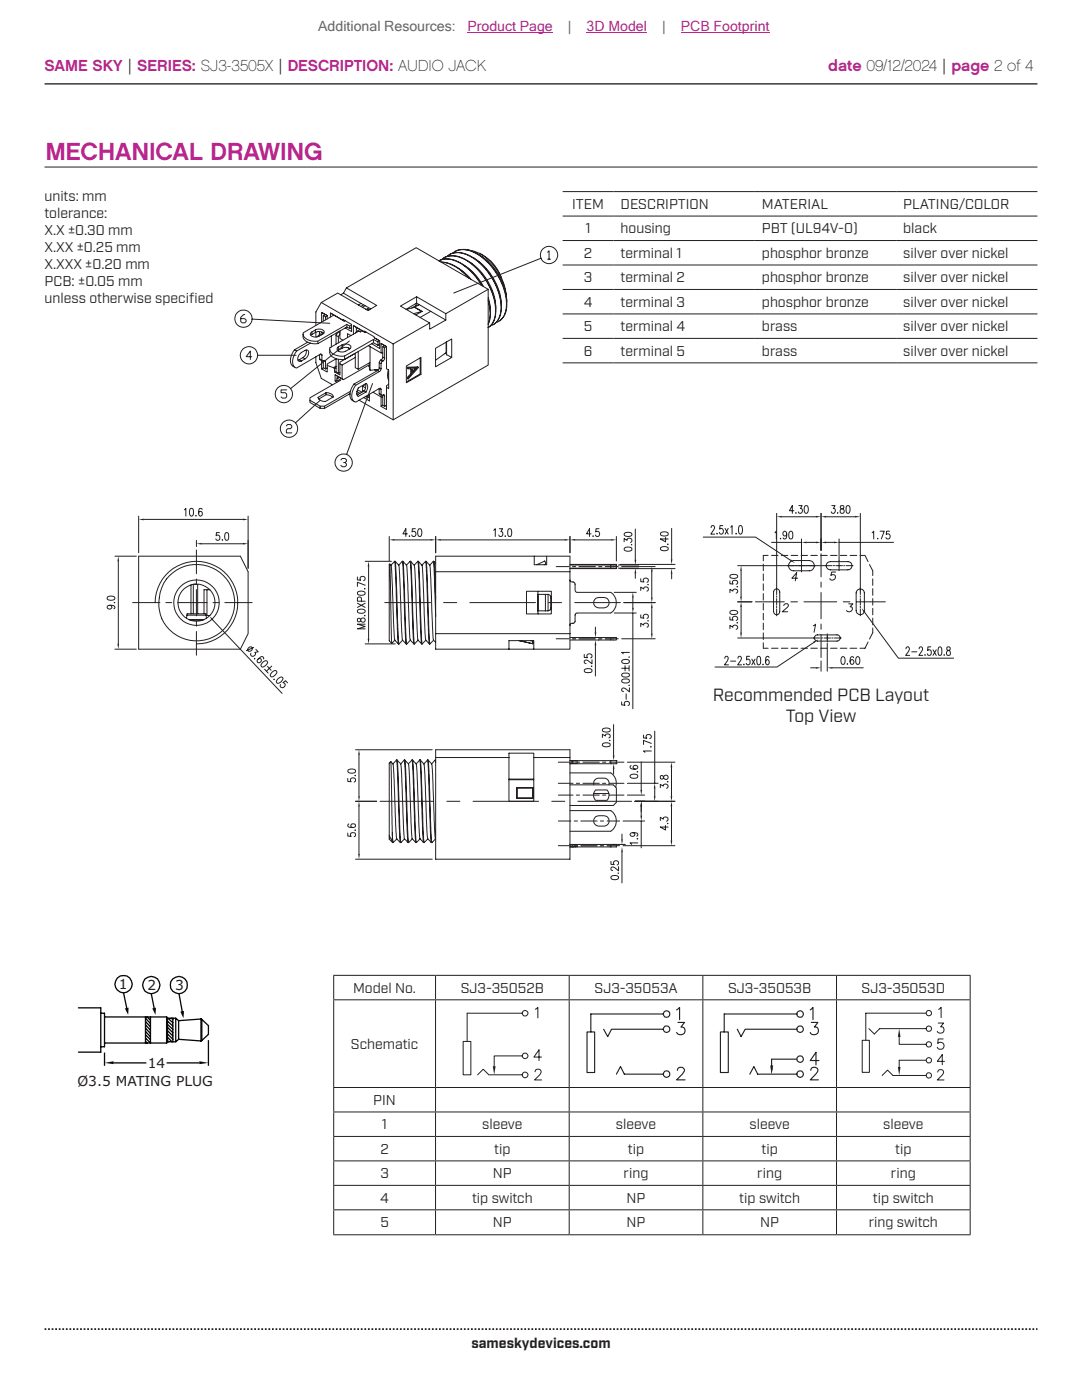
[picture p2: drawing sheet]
<svg xmlns="http://www.w3.org/2000/svg" width="216mm" height="279mm" viewBox="0 0 216 279" stroke-linecap="round" stroke-linejoin="round" font-family="sans-serif">
<path d="M8.9 16.7h198.1" fill="none" stroke="#231f20" stroke-width=".26"/>
<path d="M8.9 265.3h198.1" fill="none" stroke="#231f20" stroke-width=".35" stroke-dasharray=".4 .4 .4 .4 .4 .4" stroke-dashoffset=".7" stroke-linecap="butt"/>
<path d="M8.9 33.3h198.1M27.7 103v7.3M28.7 103.7h19.8M49.5 103v10.4M26.5 120.3h5.4M31 120.3a8.2 8.2 0 0 1 8.2-8.3 8.2 8.2 0 0 1 8.2 8.3 8.2 8.2 0 0 1-8.2 8.2M33.1 120.3h1.2M35.4 120.3h5.9M42.5 120.3h1.2M44.9 120.3h5.4" fill="none" stroke="#231f20" stroke-width=".2"/>
<g fill="#231f20">
<path d="M48.5 103.5l1 .2-1 .1z"/>
<path d="M27.7 103.7l1-.2v.3z"/>
</g>
<path d="M22.9 111h4.3M23.6 112v16.5M27.7 111h20.3M33.8 114.9a7.6 7.6 0 0 1 11.7 1 7.6 7.6 0 0 1-3.2 11.3 7.6 7.6 0 0 1-10.5-5.4 8.1 8.1 0 0 1 2-6.9zM36.8 101.7l.3-.2v1.5M38 101.5h.3a1.04 1.04 0 0 1 0 1.5h-.2a1.17 1.17 0 0 1-.1-1.5zM39 102.9h.2zM40.3 101.7v-.2h-.3a.94 .94 0 0 0 0 1.5 .47 .47 0 0 0 .4-.6 .47 .47 0 0 0-.6-.3l-.2 .4M22.9 129.6h4.3M27.7 129.6h20.3" fill="none" stroke="#231f20" stroke-width=".2"/>
<g fill="#231f20">
<path d="M23.6 111l.2 1h-.4z"/>
<path d="M23.4 128.5h.4l-.2 1.1z"/>
</g>
<path d="M21.4 119.1l.6-.1a.69 .69 0 0 1 .9 .5 1.04 1.04 0 0 1-1.5 0zM27.7 111v18.6M122.6 118.2h4.4M126.3 119.2v2.1M21.9 120.8l.2 .1a.41 .41 0 0 1 .1 .5 .41 .41 0 0 1-.6 0 .41 .41 0 0 1 0-.5l.3-.1a.75 .75 0 0 1 1 .5l-.2 .2M22.8 120.2v.1zM122.6 122.3h4.4M126.3 122.3v19.2" fill="none" stroke="#231f20" stroke-width=".2"/>
<g fill="#231f20">
<path d="M126.3 118.2l.2 1h-.4z"/>
<path d="M126.1 121.3h.4l-.2 1z"/>
</g>
<g fill="none" stroke="#231f20" stroke-width=".2">
<path d="M124 133.4h1.4M124.1 135.7l.6-.2a.66 .66 0 0 1 .9 .3v.2a.94 .94 0 0 1-1.6-.2zM124.1 134.5l.6-.2a.66 .66 0 0 1 .9 .4v.1a.94 .94 0 0 1-1.6-.1zM124.1 131.8l.6-.2a.7 .7 0 0 1 .9 .4v.1a.92 .92 0 0 1-1.6-.1zM124.7 132.8v1.1M124.9 138.5v1.1M125.5 136.8h.1zM125.5 131.1v.1zM125.5 132.8v1.1M125.6 137.3v.8l-1.1-.8-.5 .2v.3l.4 .2M125.6 130.2h-1.6l.4 .3M70.9 159.9h4.3"/>
<path d="M70.9 149.6h15.3M71.6 150.7v8.2M75.8 159.9h10.7M89.2 159.9h2.6M94.4 159.9h13.1M110.1 159.9h2.6M111.4 156.3h2.9M111.4 158.7h2.9M111.4 152.1h2.9M113.7 154.2h8.2M113.7 156.6h8.7M115 156.3h.6"/>
<path d="M115 158.7h.6M115 152.1h.6M115.2 152.4h6.7M115.2 151.8h6.7M115.3 159.9h10.7M116.3 156.3h3.3M116.3 158.7h3.3M116.3 152.1h3.3M120.2 156.3h.7M120.2 158.7h.7M120.2 152.1h.7M121.6 156.3h2.9"/>
<path d="M121.6 158.7h2.9M121.6 152.1h2.9M124 140.1v.6h.7a.46 .46 0 0 1 .1-.6 .46 .46 0 0 1 .6 0 .46 .46 0 0 1-.1 .7M111.4 168.8h2.5M111.4 163.9h2.5M113.7 161.8h8.2M113.7 165.9h8.2M113.7 160.8h8.7M114.6 168.8h.6M114.6 163.9h.6M115.2 168.5h6.7M115.2 169h6.7"/>
<path d="M115.9 168.8h3.2M115.9 163.9h3.2M119.8 168.8h.7M119.8 163.9h.7M121.1 168.8h2.5M121.1 163.9h2.5"/>
</g>
<g fill="#231f20">
<path d="M71.5 158.9h.3l-.2 1z"/>
<path d="M71.6 149.6l.2 1.1h-.3z"/>
</g>
<path d="M69.4 155.4v.6h.7a.46 .46 0 0 1 0-.7 .46 .46 0 0 1 .7 .1 .46 .46 0 0 1-.1 .7M69.5 153.7l.6-.2a.71 .71 0 0 1 .8 .3v.1a.92 .92 0 0 1-1.5-.1zM70.8 154.8h.1zM70.9 159.9h4.3M86.9 149.6v1.6M113.7 149.6v1.6M70.9 171.5h15.3M71.6 160.9v9.5" fill="none" stroke="#231f20" stroke-width=".2"/>
<g fill="#231f20">
<path d="M71.6 159.9l.2 1h-.3z"/>
<path d="M71.5 170.4h.3l-.2 1.1z"/>
</g>
<g fill="none" stroke="#231f20" stroke-width=".2">
<path d="M78 152l.3 14.2M78 152l.4 .5M78 152l-.3 .3v15.1M78.4 152.5l.8 14.9M79.1 151.7l.8 16.5M79.1 151.7l-.7 .8M79.1 151.7h.1M79.2 151.7l.2 2.4 .4 11.4 .2 2.7M79.2 151.7l.8 .8M80 152.5l.6 14.1a1.57 1.57 0 0 0 .8 1.6M80.7 151.7l.2 3.6 .3 10.4 .2 2.5M80.7 151.7l-.7 .8"/>
<path d="M80.7 151.7h.1M80.8 151.7l.7 .8 .1 .6 .6 13.5a1.6 1.6 0 0 0 .8 1.6M80.8 151.7l.7 16.5M82.2 151.7l-.7 .8M82.2 151.7l.3 3.6 .3 11.7 .2 1.2h.1M82.2 151.7h.1M82.3 151.7l.8 .8 .1 .6 .5 13.5a1.51 1.51 0 0 0 .8 1.6M82.3 151.7l.8 16.5M83.7 151.7l-.7 .8M83.8 151.7l.7 16.5M83.8 151.7h.1M83.9 151.7l.2 2.7 .3 11.3 .2 2.5"/>
<path d="M83.9 151.7l.7 .8M84.6 152.5l.2 2.2 .4 11.9 .1 .8 .8 .8M85.3 151.7l.2 1.6 .4 12.7 .2 2.2M85.3 151.7l-.7 .8M85.3 151.7h.1M85.4 151.7l.3 3.6 .3 10.4 .2 2.5M85.4 151.7l.7 .8M86.1 152.5l.8 14.9M86.8 151.7l-.7 .8M86.8 151.7l.1 .4M86.8 151.7h.1M86.9 151.2h14.7v8.7h4.9v-8.7h7.2v20.3h-26.8z"/>
<path d="M86.9 149.6h26.8M101.6 151.2v-.9h4.9v.9M101.6 155.6h4.9M101.6 155.5h4.9M103.1 157.3v2h3.2M103.1 157.3l3.3-.1v2.1h-3.3h.2M103.1 157.3h.1M103.2 157.3h3.1v2h-3.1zM106.3 157.3l.1 2M106.4 157.9h.1M106.4 158.6h.1M113.7 151.8h1.5v.6h-.4"/>
<path d="M114.1 151.8v.6h-.4M114.3 151.8v.6h-.2M114.8 151.8v.6h-.5M126.7 159.9h8M69.4 166.3v.6h.7a.46 .46 0 0 1 0-.6 .46 .46 0 0 1 .6 0 .46 .46 0 0 1 .1 .6l-.1 .1M69.6 164.4l-.2 .4a1.04 1.04 0 0 0 1.5 0 .45 .45 0 0 0-.5-.4 .45 .45 0 0 0-.3 .6l.4 .2M70.8 165.7h.1zM77.6 167.4l.7 .8M77.7 166.8l.6 1M78.3 167.8v.4M78.3 167.8v-1.6l.1 2M78.3 168.2h.1"/>
<path d="M78.4 168.2l.8-.8 .7 .8M79.9 168.2h.1M80.7 167.4l-.7 .8M81.4 168.2h.1M82.3 167.4l-.8 .8M83.8 167.4l-.7 .8M84.5 168.2h.1M85.4 167.4l-.8 .8M86.1 168.2h.1M86.9 167.4l-.7 .8M113.7 168.5h.4v.5M114.1 168.5h.2"/>
<path d="M114.8 168.5h-.5v.5M114.8 168.5h.4v.5h-1.5M114.8 168.5v.5M124.3 168.8h10.4M134 160.9v6.9"/>
</g>
<g fill="#231f20">
<path d="M134 159.9l.1 1h-.3z"/>
<path d="M133.8 167.8h.3l-.1 1z"/>
</g>
<path d="M126.7 159.9h1.9M124.3 163.9h4.3M127.9 160.9v1.9M127.9 163.9v5.3M131.8 163.8v-.7l.5 .4a.46 .46 0 0 1 .7-.4 .46 .46 0 0 1 0 .8M132.8 164.7v.9l-1-.5h1.5M133.2 164.3v.1z" fill="none" stroke="#231f20" stroke-width=".2"/>
<g fill="#231f20">
<path d="M127.9 159.9l.2 1h-.3z"/>
<path d="M127.8 162.8h.3l-.2 1.1z"/>
</g>
<path d="M125.2 158.7h3.4M126.7 159.9h1.9M127.9 152v5.7M126.2 166.2l.4 .1a.43 .43 0 0 1-.4 .6 .43 .43 0 0 1-.4-.6l.4-.1a.73 .73 0 0 1 1.1 .4l-.3 .3M127.1 167.4h.2zM127.3 168.2h-1.6l.3 .3M127.9 160.9v1.1" fill="none" stroke="#231f20" stroke-width=".2"/>
<g fill="#231f20">
<path d="M127.9 159.9l.2 1h-.3z"/>
<path d="M127.8 157.7h.3l-.2 1z"/>
</g>
<path d="M125.2 152.1h9.5M125.8 154.7l.6-.2a.74 .74 0 0 1 .9 .3v.2a.98 .98 0 0 1-1.6 0zM125.9 152.8l-.2 .3a.89 .89 0 0 0 1.6 0 .45 .45 0 0 0-.6-.4 .45 .45 0 0 0-.3 .6l.4 .2M126.7 159.9h8M127.1 154h.2zM134 153.1v5.8M118.9 163a2.23 2.23 0 0 1 2.4 .2 1.03 1.03 0 0 1 .1 1.1 1.03 1.03 0 0 1-.9 .6 1.77 1.77 0 0 1-1.8-.5 1.09 1.09 0 0 1 .2-1.4zM121.9 168.5h1.1v.5h-1.1z" fill="none" stroke="#231f20" stroke-width=".2"/>
<g fill="#231f20">
<path d="M133.8 158.9h.3l-.1 1z"/>
<path d="M134 152.1l.1 1h-.3z"/>
</g>
<path d="M125.2 156.3h6.1M126.7 159.9h4.6M130.6 145.9v10.4M130.6 157.3v1.6M131.8 157.2v-.7l.5 .4a.46 .46 0 0 1 .8-.4 .46 .46 0 0 1-.1 .8M131.8 154.8a.4 .4 0 0 0 0 .5 .4 .4 0 0 0 .3 .2l.2-.1a.62 .62 0 0 1 .2-.6 .62 .62 0 0 1 .7 0 .48 .48 0 0 1-.3 .8 .48 .48 0 0 1-.6-.6l-.2-.2zM133.2 156v.1z" fill="none" stroke="#231f20" stroke-width=".2"/>
<g fill="#231f20">
<path d="M130.5 158.9h.3l-.2 1z"/>
<path d="M130.6 156.3l.2 1h-.3z"/>
</g>
<g fill="none" stroke="#231f20" stroke-width=".2">
<path d="M77.7 107.1v4.9M78.7 107.7h7.2M86.9 107.1v3.2M111 113.1h2.6M113.7 112.6h8.7M113.7 113.5h8.7M113.7 113.4h8.7M113.7 112.8h8.7M114.2 113.1h.7M115.2 118.2h6.7M115.5 113.1h3.3M119.5 113.1h.6"/>
<path d="M120.8 113.1h2.6M76.8 120.3h9.1M88.5 120.3h2.6M93.7 120.3h13.2M109.5 120.3h2.6M111 127.5h2.6M113.7 127.7h8.7M113.7 127.2h8.7M114.2 127.5h.7M114.7 120.3h9.1M115.2 122.3h6.7M115.5 127.5h3.3"/>
<path d="M119.5 127.5h.6M120.8 127.5h2.6M118.5 158.4h3M118.5 156.6a1.02 1.02 0 0 1 1-1.3h1a1.02 1.02 0 0 1 1 1.3M118.8 157.7h2.3a1.54 1.54 0 0 1 0 2h-2.3a1.54 1.54 0 0 1 0-2zM121.9 151.8h1.1v.6h-1.1zM122.4 156.6l.6 .7v2.8l-.6 .7M128.4 146.7v.6h.7a.47 .47 0 0 1 0-.6 .47 .47 0 0 1 .6 0 .47 .47 0 0 1 .1 .6l-.1 .1M129.9 149v.1zM130 149.9h-1.6l.3 .3M130 148.4l-1.6-.6v.8"/>
</g>
<g fill="#231f20">
<path d="M77.7 107.7l1-.1v.3z"/>
<path d="M85.9 107.6l1 .1-1 .2z"/>
</g>
<path d="M39.2 107.8v1.3M39.2 109.8v4.7M39.2 115.6v1M39.2 117.7v5.2M40.2 108.5h8.3M49.5 107.8v5.6M81.3 106.5h-.9l.6-1v1.6M81.7 106.9v.2zM82.9 105.5h-.6l-.1 .7a.48 .48 0 0 1 .7 0 .48 .48 0 0 1 0 .7 .48 .48 0 0 1-.7 0v-.1M83.5 105.6l.3-.1a1.04 1.04 0 0 1 0 1.6h-.1a1.11 1.11 0 0 1-.2-1.5zM39.2 123.9v1.1M39.2 126v4.8" fill="none" stroke="#231f20" stroke-width=".2"/>
<g fill="#231f20">
<path d="M39.2 108.5l1-.2v.4z"/>
<path d="M48.5 108.3l1 .2-1 .2z"/>
</g>
<path d="M43.8 106.3h-.6l-.1 .6a.47 .47 0 0 1 .7 .1 .47 .47 0 0 1 0 .6 .47 .47 0 0 1-.7 .1v-.2M44.3 107.7h.1zM45 106.4l.3-.1a1.04 1.04 0 0 1 0 1.5h-.1a1.17 1.17 0 0 1-.2-1.4zM48 111l1.5 3.1M72.9 112h5.2M73.5 113.1v14.4M86.9 111v3.1M106.6 111v1.7M109.1 111v1.7M113.7 111v3.1M72.9 128.5h6" fill="none" stroke="#231f20" stroke-width=".2"/>
<g fill="#231f20">
<path d="M73.5 112l.2 1.1h-.3z"/>
<path d="M73.4 127.5h.3l-.2 1z"/>
</g>
<g fill="none" stroke="#231f20" stroke-width=".2">
<path d="M71.3 115.2v.5l.7 .1a.48 .48 0 0 1 0-.6 .48 .48 0 0 1 .7 0 .48 .48 0 0 1 0 .6l-.1 .1M71.4 118.2l.6-.2a.7 .7 0 0 1 .9 .4 .99 .99 0 0 1-1.6 0zM72.1 120v-.7l-.3-.2-.4 .2-.1 .7h1.6M72.8 117.4v.2zM72.9 116.8l-1.6-.6v.8M42.4 123.7l13.9 14.7M49.6 129.3l.5-.2a.49 .49 0 0 1 .1 .7 .49 .49 0 0 1-.8 0zM50.6 129.2l-1.4 .6M50.8 131.4v.1zM51.1 129.6l.4 .5-.7 .1a.46 .46 0 0 1-.2 .8 .46 .46 0 0 1-.5-.6M52.4 132.3a.68 .68 0 0 1 .9-.3 .97 .97 0 0 1-1.1 1.1l-.2-.3zM52.6 131.5v-.1a.39 .39 0 0 0-.5-.3 1 1 0 0 0-.7 1.1 .46 .46 0 0 0 .6-.1 .46 .46 0 0 0-.1-.7l-.4 .1"/>
<path d="M52.8 133.6l.7 .7M53.4 133l.7 .8M54.2 134.2a.66 .66 0 0 1 1-.2 1.01 1.01 0 0 1-1.1 1l-.2-.2zM54.2 132.9l-.9 1M54.7 135.5v.1zM55.4 135.5a.71 .71 0 0 1 1-.2l.1 .1-.3 .6a.68 .68 0 0 1-1 .2l-.1-.1zM57.4 136.3l-.4-.5-.6 .4a.47 .47 0 0 1 .5 .5 .47 .47 0 0 1-.5 .5 .47 .47 0 0 1-.5-.4l.1-.2M71.3 120.4l1.6 .8M71.4 123.5a.4 .4 0 0 0-.1 .4 .4 .4 0 0 0 .4 .2l.1-.1a.55 .55 0 0 1 .4-.6 .55 .55 0 0 1 .7 .2 .49 .49 0 0 1-.6 .6 .49 .49 0 0 1-.4-.6l-.2-.2zM71.4 121.8l.6-.2a.7 .7 0 0 1 .9 .4 .99 .99 0 0 1-1.6 0zM72.7 122.9h.2zM72.9 124.6h-1.6l1.6 .4-1.6 .5h1.6"/>
<path d="M72.9 120.4l-1.6 .8"/>
</g>
<path d="M41.8 123l.8 .6-.3 .2z" fill="#231f20"/>
<g fill="none" stroke="#231f20" stroke-width=".2">
<path d="M38.1 116.7v5.8M38.6 116.6v5.9M38.8 116.6l.6 .1v5.8M41.3 117.7h-.6v4.8M41.9 117.7h-.6v5.1h.6M49.5 114.1v12.4l-1.5 3.1M77.8 112.5l.4 15.9M78 112.8l.8 14.9M78 112.8l-.2-.3-.1 .1v15.3l.5 .5M78.7 112l.2 2.4 .6 14.1M78.7 112l-.7 .8M78.7 112h.1"/>
<path d="M78.8 112l.8 16.5M78.8 112l.8 .8M79.6 112.8l.7 14.9M80.3 112l.7 16.5M80.3 112l-.7 .8M80.3 112h.1M80.4 112l.6 14.1 .2 2.4M80.4 112l.7 .8M81.1 112.8l.8 14.9M81.8 112l.8 16.5M81.8 112l-.7 .8M81.8 112h.1"/>
<path d="M81.9 112l.8 16.5M81.9 112l.8 .8M82.7 112.8l.7 14.9M83.4 112l.1 .1 .1 1.1 .6 15.3M83.4 112l.7 16.5M83.4 112l-.7 .8M83.5 112l.7 .8M84.2 112.8l.7 14.9M84.9 112h.1l.2 1.2 .3 11.6 .3 3.7M84.9 112l.8 16.5M84.9 112l-.7 .8M85 112l.8 .8"/>
<path d="M85.8 112.8l.7 14.9M86.5 112l-.7 .8M86.5 112l.4 11M86.5 112h.1M86.6 112l.3 7.5M86.6 112l.3 .4M86.9 107.1v3.2M88 107.7h24.7M105.1 118h4.9v4.5h-4.9zM106.6 112.7h2.5M107.1 112.7l1.6-.7 .3 .5-.4 .2M107.3 118.6l.1 3.3"/>
<path d="M107.3 118.6h.1M107.4 118l-.1 .6M108.8 118.6h-1.4v3.3M109.4 118.6a.64 .64 0 0 1 .5 .6v2.1a.58 .58 0 0 1-.5 .6M109.4 118.6h-.6v3.3M109.4 118.6v3.3M109.9 119.3h.1M113.7 115.7a.61 .61 0 0 0 .8 .5l.3 .4v1.4l.4 .2M113.7 107.1v3.2M37.3 122.8v-.3h3.8v.3M37.3 122.8l-.1 .6M37.3 122.8h3.8"/>
<path d="M37.6 123.6h3.1M37.9 123.7h2.6M41.1 122.8l.1 .6M41.1 122.8h.2M78.2 128.4l.6-.6 .7 .7M79.5 128.5h.1M79.6 128.5l.7-.7 .7 .7M81 128.5h.2M81.2 128.5l.7-.7 .7 .7M82.6 128.5h.1M82.7 128.5l.7-.7 .7 .7M84.1 128.5h.1"/>
<path d="M84.9 127.8l.8 .7M85 127.8l-.7 .7M85.7 128.5h.1M86.5 127.8l.4 .4M86.5 127.8l-.7 .7M86.9 126.5h26.8M103.6 127.9l2.7 .6 .1-.6-.1 .6zM105.9 127.9h.5M107.3 121.9l.1 .6M107.4 121.9h2M110 121.7h-.2M113.7 126.5v3.1h-7.2v-1.7h-4.9v1.7"/>
<path d="M113.7 126.5v-12.4h-26.8v15.5h19.6M115.2 122.3l-.3 .1-.1 .3v1.3a.45 .45 0 0 1-.7 .4l-.3 .2-.1 .2"/>
<circle cx="39.2" cy="120.3" r="4.5"/>
<circle cx="39.2" cy="120.3" r="3.7"/>
</g>
<g fill="#231f20">
<path d="M86.9 107.7l1.1-.1v.3z"/>
<path d="M112.7 107.6l1 .1-1 .2z"/>
</g>
<path d="M86.9 111h26.8M98.5 105.8l.3-.3v1.6M99.6 105.5h.7l-.4 .6a.45 .45 0 0 1 .4 .7 .45 .45 0 0 1-.8 0M100.8 106.9v.2zM101.5 105.6l.3-.1a1.04 1.04 0 0 1 0 1.6h-.2a1.21 1.21 0 0 1-.1-1.5zM124 127.5h6.7M124.5 120.3h6.2M130.1 121.3v5.2" fill="none" stroke="#231f20" stroke-width=".2"/>
<g fill="#231f20">
<path d="M129.9 126.5h.3l-.1 1z"/>
<path d="M130.1 120.3l.1 1h-.3z"/>
</g>
<path d="M124 113.1h6.7M130.1 114.1v5.1M121.9 127.2v.5M122.4 127.2h.6v.5h-.6M124.5 120.3h6.2M127.9 125.1v-.7l.5 .4a.44 .44 0 0 1 .7-.4 .44 .44 0 0 1 0 .8M127.9 122.7v.6l.6 .1a.48 .48 0 0 1 0-.7 .48 .48 0 0 1 .7 0 .48 .48 0 0 1 0 .7h-.1M129.3 123.8v.1z" fill="none" stroke="#231f20" stroke-width=".2"/>
<g fill="#231f20">
<path d="M129.9 119.2h.3l-.1 1.1z"/>
<path d="M130.1 113.1l.1 1h-.3z"/>
</g>
<g fill="none" stroke="#231f20" stroke-width=".2">
<path d="M68.5 58.5l5.5 3.1M68.5 58.5l-.5 .3M69.1 57.5l-.6 1M83.1 59.2v1.3l2.8 1.6M87.6 52a5.3 5.3 0 0 1 5.5 1.3l2 2 1.1 1.7M87.6 52.1a4.9 4.9 0 0 1 5.2 1.1l1.6 1.5 1.7 2.3M88 52.3a7.9 7.9 0 0 1 5.7 3.3M88.1 51.9a4.2 4.2 0 0 1 5 .1 12.6 12.6 0 0 1 5.7 10.7 3.3 3.3 0 0 1-1.4 2.7M88.1 52.3a7.9 7.9 0 0 1 5.3 3.1M88.5 51.5a4.6 4.6 0 0 1 4.9 .6 12.6 12.6 0 0 1 5.5 10.5 3.4 3.4 0 0 1-1.5 2.8M89.1 51.2a4.1 4.1 0 0 1 5.1 .2 12.5 12.5 0 0 1 5.7 10.8v.3a2.91 2.91 0 0 1-2.1 2.5M89.7 50.8a5 5 0 0 1 5.4 1.1 13 13 0 0 1 4.9 9.8l-.2 1.1a3 3 0 0 1-1.4 2"/>
<path d="M89.7 50.8l-.1 .1M90.2 50.6a3.9 3.9 0 0 1 4.7-.1 12.6 12.6 0 0 1 6.1 10.9 3.7 3.7 0 0 1-1.2 2.6M90.7 50.2a3.5 3.5 0 0 1 2.4-.4 9.4 9.4 0 0 1 5.9 4.5 10 10 0 0 1 1.9 8l-.2 .6-.9 1.1M91.2 53.3l.5 .3M91.7 53.7l1.5 1.2 .8 .9M92.3 52.7l.5 .3M92.7 49.8a8.4 8.4 0 0 1 7.3 5.6M92.8 53.1l1 .7a11.3 11.3 0 0 1 2.7 3.4M93.4 52.1a11.7 11.7 0 0 1 5.6 9.4M94.5 51.4a11.9 11.9 0 0 1 5.5 9.5M95.6 50.8l.4 .3M95.7 50.5a11.5 11.5 0 0 1 4.3 4.9"/>
<path d="M96 51.2a12 12 0 0 1 5 7.8M97.4 59.4l.4 1.4v1.3M97.4 59.8a6.8 6.8 0 0 1 0 4.9M97.4 57.7v15.2l-18.9 10.9v-15.2M100 55.4l.9 2.4 .1 1.2M101 59l.1 1.2M58.8 69.8a2.63 2.63 0 0 0-.5 3.2l.6 .4M58.8 69.8l.4 .3M59.5 71.9l.2-.1 .4 .2M60.4 71.4l-.7 .4M60.4 71.4l.5 .2M60.5 66.7v.5"/>
<path d="M60.5 67.2a2.15 2.15 0 0 0 2.5 1.4h.4v-.5M60.9 71.6a1.23 1.23 0 0 0 .5-1.7l-.4-.1-.9 .5a1.32 1.32 0 0 0-.5 1.8l.5-.1M60.9 71.6l-.8 .4M61.1 69.8a1.4 1.4 0 0 1-.7 1.6M61.4 68.3l-2.6 1.5M61.8 79.9v.4l2.1 1.2M61.9 68.5l-2.7 1.6a2.63 2.63 0 0 0-.4 3.1l.4 .2 4.7-2.7M62.2 66.8l-.2 .1M62.2 66.3v.5M62.9 65.9v.4a1.49 1.49 0 0 1 1.7 .2M62.9 65.9a1.27 1.27 0 0 1 1.8 .4l-.1 .3-.9 .5a1.29 1.29 0 0 1-1.8-.4l.3-.4M62.9 66.3l-.7 .5"/>
<path d="M62.9 65.9l-.7 .4M63 66.3v1M63 71.2v1.2l1.1 3.1 2.2 1.3M63.5 79.3l1.6-.9a1.31 1.31 0 0 1 1.4 .8l-1.6 .9a1.31 1.31 0 0 1-1.4-.8zM63.6 67.1l-.4 .1M63.7 66.8l.1-.6-.1 .6-.2 .3M63.8 70.8v.8l.5 .4M63.8 66.6l.4 .2M63.8 71.6l.4 .3M63.9 70.7h.3v.2M63.9 70.7l.3 .2M64.1 60.4l3.3-1.9 6 3.5 1.8-1-6.1-3.5 13.9-8.1 14.4 8.3-8.4 4.9-5.9-3.4-3.2 1.9 5.8 3.4-7.2 4.1z"/>
<path d="M64.1 60.4l-1.1 1.9v2.7M64.2 62.4l.6 .4M64.2 72v1.6l1.1 .6v-1.3l1.4 .6M64.2 70.9l.1 1.1h.4M64.2 66.3v.5M64.5 72v1.4l.4 .2M64.5 63l.4 .2M64.5 73.4l-.3 .2M64.7 72h.2v.1M64.7 72l.2 .1M64.8 62.7l.5 .3M64.9 62.8l-.4 .2v1.1"/>
<path d="M64.9 72.1v1.5l.4-.2M65.1 78.4v.4M65.2 73.5l.1 .1M65.3 63.7v-.7l-1.1-.6v1.9M65.3 63l-.4 .2v.6M65.8 69.7a1.57 1.57 0 0 0 1.4 1.9l1.6 .1v-.6M65.9 62.5l2.8 1.6M65.9 63.3v-.8l4.3 2.2v1.5l-1.3-.7M66.1 67v2.2M66.4 79.3l-.4-.3-.9-.2-1.5 .8M66.5 62.8v.1M66.6 62.9l-6.1 3.5a1.42 1.42 0 0 0 1.3 1.6l1.6 .1 5.8-3.4 .6 .4 .4-.2"/>
<path d="M66.7 73.5v.7l1.1 .6v-2.2l.5 .3v2.7l-1.4-.8v1.2l.3 .3M66.7 73.5h.4M66.7 74.2h.4M66.9 74.8l1.6 1M67.1 71.6l-1.8 1v.3M67.1 71.6v2.6l.4 .3M67.1 73.1l-.6 .3M67.1 73.2l-.5 .2M67.1 66.9v1.8M67.1 66.5v.4M67.2 75.4v.5l.4 .1M67.2 75.9l-.3 .1"/>
<path d="M67.5 66.3l-.4 .6 .4 .3M67.5 75.1v.2M67.5 69.2l-.1 .8M67.5 69.2a.5 .5 0 0 0 0 .9M67.5 71.7v2.8l.3-.2M67.5 69.9v.2M67.5 66.2l.3 .1M67.6 75.2l-.4 .2 .8 .5-6.2 3.5v.5l2.1 1.2h.9l5.1-3M67.8 66v1.6l.6 .3M67.8 66.6l-.3 .6v1.2M68.3 68.8v.7a1.55 1.55 0 0 1 1.5 .1M68.3 68.8a1.29 1.29 0 0 1 1.7 .4 2.09 2.09 0 0 1-2.5 .9"/>
<path d="M68.3 69.5l-.8 .4M68.3 68.8l-.8 .4M68.4 63.9l.3 .2 .1-.1M69.2 65.3l.6 .3 .4-.2M69.2 64.7v.6l-5.8 3.3M69.5 69.4l.3 .2M69.6 78.7l.2 .1M69.8 65.1v.5M69.8 78.6l-5 2.9M70 67l-.7-.4v.7M70.1 65.5h.1M70.5 65l2.4 1.4"/>
<path d="M70.5 66.7v-1.7l4.2 2.2v.2l1.1 .6v1.5l-1.6-.9M70.6 76.7a2.47 2.47 0 0 0-.3 3.2l.4 .3M70.6 76.7l.4 .2M70.9 71.3l-2.6 1.6M71.1 65.3v.9M71.2 78.6l.3 .1M71.2 78.2l.6 .3M71.3 77.8l.9 .5M71.5 70.2v3.5l-.6-.3v-2.9l-3.1 1.8v.3M71.5 77.4l1.6-.9a1.29 1.29 0 0 1 0 1.7l-1.6 .9a1.24 1.24 0 0 1 0-1.7zM71.5 66.1l-.3 .1-.2 .2M71.6 79.9l6.9 3.9"/>
<path d="M71.7 66.1l.2 .1M71.9 65.8l-.7 .3M71.9 66.2l-.3-.1-5.8 3.3a1.36 1.36 0 0 0 1.4 1.5l1.6 .2 5.7-3.4 .9 .5 .4-.2-1.1-.6M72 60.6l-.5 .3M72.3 66l-.4 .2M72.6 60.8l-.6 .3M72.6 66.2l.3 .2 .2-.1M72.8 61l-.5 .3M72.9 77.4l-.6-.3v.9l.3 .1M72.9 76.6l.1 .5-.3 .9M72.9 79.1l.5 .3M73 76.7l-.7 .4"/>
<path d="M73.1 78.2l-.4-.2-1.5 .8M73.3 78.9l.1 .1M73.3 61.7l.3 .2M73.3 61.7h-.4M73.4 79v.4l.3-.2M73.4 61.6h.1M73.4 61.6l.3 .2M73.4 61.6l-.1 .1M73.5 69l2.5 1.4v-1.9l1.1 .7v4.4l.5 .2v3.8l-.5-.3v4.4l-1.1-.6v-1.9l-1.6-.9M73.6 79.3h.1M73.7 78.7h.1M73.7 72.8l-5.2 3-.2-.2"/>
<path d="M73.7 72.4l.1 1.5M73.7 73l-.1 .1 .1 .1M73.7 78.7v1.3l-1.1-.7M73.7 78.7l-.3 .3M73.8 72.4l-2.3 1.3M73.8 69.2v4.7l1.8-.2M74.5 68.4l.9 .5 .4-.2M74.5 67.7v.7l-5.7 3.3M75.4 68.2v.7M75.5 73.7l-.5 .3-.3-.2M75.6 68.8l.2 .1M75.7 77.6v.9l.4 .4"/>
<path d="M75.7 72.4l-.1 1.2-.3 .4M75.7 78.5l.3 .2M75.7 73.4l.3 .2M75.7 74.2l-.4-.2-4.7 2.7M75.7 74.2l-4.7 2.7a2.63 2.63 0 0 0-.4 3.1l.4 .3 4.9-2.8 .2 1.4 .6-.1v.1v2.2l.4-.2M75.7 77.5l.3 .2M75.9 71.9l-.2 .5 .3 .2M75.9 71.9l.4 .2M76 68.5l.6 .4v.1M76 73.6l-.3 .6M76 79.2h.4M76 70.4h.4"/>
<path d="M76.1 71.8l.3 .2M76.4 78.9v2l.3 .2M76.4 71.3l-.2 .4-.3 .2M76.4 69.2v2.1l.3 .2M76.4 72l-.3 .3-.1 1.3M76.5 78.8l.2 .2M76.6 68.9l.5 .3-.4 .2v2.1M76.7 69l-.3 .2 .3 .2M76.7 71.5l-.3 .5M77.5 73.8a3.1 3.1 0 0 0 .1 2.1M77.6 76.7l-.5 .3v.3M81.1 73l2.9-1.7v3.4l-2.9 1.7z"/>
<path d="M81.1 61.8l1.6-.5 1.5 .9M81.3 73.3l.1 .3-.1-.3 2-.1 .2 .2M81.3 75.3l.1 .1M82 73.6v1l-.7 .7 .1 .3M82 74.6l.1 .1M82.3 73.6h.8l-.8 .8zM82.8 61.3h-.1M82.9 73.6l-.6 .6M83 60.6v.4M83 61l-.8 .5M83.1 60.5l-2.1 1.2M83.5 73.4l-2.1 2.2v-.2l.7-.7v-1.1h-.7"/>
<path d="M83.5 73.3l-2.1 .1M83.5 60.9l-.5 .1M83.6 60.8l-.8 .5 1.4 .8M83.8 63.3l2.1-1.2 3.1 1.8M83.8 71.4v3.2l-2.7 1.6M83.8 74.6l.2 .1M84.2 62.1l-1.7 .5M84.2 62.1l-1.2 .7M86.9 69.5l3.2-1.8v3.6l-3.2 1.9zM88.8 70.5v.1M89 63.9l-3.3 1.8v-1.2M89 62.6v1.3"/>
<path d="M89 68.3v2.1M89.1 70.3l-2.2 1.6M89.1 68.2v2.6M89.2 70.8l.9 .5M97.4 60l.4 2.3-.1 1.6-.3 .7M99.8 64l-.8 .4M63.9 81.1v.4M64.8 81.1v.4h-.9M76.4 80.9l-.4 .2M77 81h.1M118.9 119.4a2.24 2.24 0 0 1 2.4 .3 1.03 1.03 0 0 1 .1 1.1 1.03 1.03 0 0 1-.9 .5 1.77 1.77 0 0 1-1.8-.4 1.09 1.09 0 0 1 .2-1.5zM121.9 118.2a2.48 2.48 0 0 1 0 4.1"/>
<path d="M121.9 112.6v.9M122.4 112.6h.6v.2M122.4 112.8h.6M123 112.8v.6h-.6M123 113.4l-.6 .1M127.9 117.8v-.6l.5 .3a.45 .45 0 0 1 .7-.3 .45 .45 0 0 1 0 .8M127.9 115.5v.6h.6a.46 .46 0 0 1 0-.6 .46 .46 0 0 1 .7 0 .46 .46 0 0 1-.1 .7M129.3 116.6v.1zM147.2 112.9h17.8M147.9 113.9v5.2M159.2 115.4h-1.2l1-1.1-.3 1.6M166.7 114.2h-.7l-.2 .6a.56 .56 0 0 1 .9 .2 .56 .56 0 0 1-.5 .8l-.5-.1-.1-.2"/>
<path d="M147.2 120.1h2.8M121.9 154.2a2.45 2.45 0 0 1 1 2.9M121.9 161.8a2.48 2.48 0 0 1 0 4.1"/>
</g>
<g fill="#231f20">
<path d="M147.7 119.1h.3l-.1 1z"/>
<path d="M147.9 112.9l.1 1h-.3z"/>
</g>
<path d="M145.6 118.3v-.7l.6 .4a.44 .44 0 0 1 .7-.4 .44 .44 0 0 1 0 .8M145.6 115.9v.6h.6a.48 .48 0 0 1 .5-.7 .48 .48 0 0 1 .3 .7l-.1 .1M145.7 114.8l.6-.2a.7 .7 0 0 1 .9 .5 1.04 1.04 0 0 1-1.6 0zM147.1 117l.1 .1zM163.8 102.5v7.3M164.9 103.1h5.7M171.7 102.5v15.4" fill="none" stroke="#231f20" stroke-width=".2"/>
<g fill="#231f20">
<path d="M163.8 103.1l1.1-.2v.4z"/>
<path d="M170.6 102.9l1.1 .2-1.1 .2z"/>
</g>
<path d="M155 102.5v15M156 103.1h6.8M163.8 102.5v7.3M166 100.9h.6l-.3 .6a.44 .44 0 0 1 .3 .7 .44 .44 0 0 1-.7-.1M167.1 102.4h.1zM167.7 101v.4a.62 .62 0 0 1 .6 .3 .62 .62 0 0 1 0 .7 .48 .48 0 0 1-.7-.4 .48 .48 0 0 1 .6-.5l.2-.2-.1-.3zM169 101l.3-.1a.94 .94 0 0 1-.1 1.6 1.23 1.23 0 0 1-.2-1.5z" fill="none" stroke="#231f20" stroke-width=".2"/>
<g fill="#231f20">
<path d="M162.8 102.9l1 .2-1 .2z"/>
<path d="M155 103.1l1-.2v.4z"/>
</g>
<g fill="none" stroke="#231f20" stroke-width=".2">
<path d="M152.3 110.8v1.1M152.3 112.6v1.3M152.3 114.5v1.4M152.3 116.5v1.3M152.3 118.5v1.3M158.4 101.9h-.9l.6-1v1.6M158.8 102.4h.1zM159.4 100.9h.7l-.4 .6a.45 .45 0 0 1 .4 .7 .45 .45 0 0 1-.8-.1M160.6 101l.3-.1a.92 .92 0 0 1-.1 1.6 1.13 1.13 0 0 1-.2-1.5zM163.8 110.5v4.6M163.8 116.2v1M163.8 118.2v5.3"/>
<path d="M174.1 113.9v1M174.1 115.5v1.3M174.1 117.5v1.3M174.1 119.5v1.3M152.3 120.4v1.4M152.3 122.4v1.3M152.3 124.4v1.3M152.3 126.3v1.3M152.3 128.3v1.1M161.8 133.3h1M163.8 124.5v1.1M163.8 126.6v4.6"/>
<path d="M163.8 131.9v2.1M165.1 128.4v5.6M166.1 133.3h6.2M169.3 120.5h.9l-.6 .6a.5 .5 0 0 1 .5 .6 .5 .5 0 0 1-.6 .4l-.4-.1-.2-.2M174.1 121.4v1.3M174.1 123.4v1.3M174.1 125.3v1"/>
</g>
<g fill="#231f20">
<path d="M162.8 133.1l1 .2-1 .2z"/>
<path d="M165.1 133.3l1-.2v.4z"/>
</g>
<g fill="none" stroke="#231f20" stroke-width=".2">
<path d="M171.7 117.5a.85 .85 0 0 0-.9 .8v3.5a.85 .85 0 0 0 .9 .9M171.7 117.5a.79 .79 0 0 1 .8 .8v3.5a.79 .79 0 0 1-.8 .9M171.7 117.5h.1M147.2 120.1h2.8M147.2 127.3h15.3M147.9 121.1v5.2M150.7 120.1h5.8M152.3 129.4h1M153.9 129.4h1.4M155.9 129.4h1.3M157.8 120.1h1.3M157.9 129.4h1.3"/>
<path d="M159.8 129.4h1.3M160.4 120.1h6.6M161.8 129.4h1.3M162.5 127.3a.64 .64 0 0 0 .6 .6h3.9a.64 .64 0 0 0 .6-.6M162.5 127.3a.64 .64 0 0 1 .6-.6h3.9a.64 .64 0 0 1 .6 .6M162.5 127.3h.1M163.7 129.4h1.4M165.7 129.4h1.3M167.6 127.3h.1M167.7 129.4h1.3M168 131.1l.2-.1a.94 .94 0 0 1 .1 1.6h-.1a1.08 1.08 0 0 1-.2-1.5zM168.3 120.1h1.3"/>
<path d="M169.1 132.4v.2zM169.6 129.4h1.4M170.3 131.3l-.2-.3a.92 .92 0 0 0-.1 1.6 .45 .45 0 0 0 .4-.5 .45 .45 0 0 0-.6-.4l-.2 .4M170.9 120.1h5.8M170.9 131.1l.2-.1a.94 .94 0 0 1 .1 1.6h-.1a1.08 1.08 0 0 1-.2-1.5zM171.7 122.6v.1M173.2 128.1l-.6 1.3h-1M174.1 126.3l-.6 1.2"/>
</g>
<g fill="#231f20">
<path d="M147.9 120.1l.1 1h-.3z"/>
<path d="M147.7 126.3h.3l-.1 1z"/>
</g>
<g fill="none" stroke="#231f20" stroke-width=".2">
<path d="M155 117.5a.64 .64 0 0 0-.6 .7v3.9a.64 .64 0 0 0 .6 .6M155 117.5a.64 .64 0 0 1 .6 .7v3.9a.64 .64 0 0 1-.6 .6M155 117.5h.1M163.8 107.6v2.2M164.9 108.2h1.5M167.4 107.6v4.3M167.4 108.2h10.9M145.6 125.5v-.7l.6 .4a.45 .45 0 0 1 .7-.4 .45 .45 0 0 1 0 .8M145.6 123.1v.6l.7 .1a.48 .48 0 0 1 0-.7 .48 .48 0 0 1 .7 0 .48 .48 0 0 1 0 .7h-.1M145.7 122l.6-.2a.69 .69 0 0 1 .9 .5 1.04 1.04 0 0 1-1.6 0zM147.1 124.2v.2zM155 122.6v.1"/>
<path d="M156.4 120.9l.4-.4h.3l.2 .3-.1 .3-1.1 1h1.1M162.3 124.9l.4-.3-.3 1.6"/>
</g>
<g fill="#231f20">
<path d="M163.8 108.2l1.1-.1v.3z"/>
<path d="M166.4 108.1l1 .1-1 .2z"/>
</g>
<g fill="none" stroke="#231f20" stroke-width=".2">
<path d="M152.3 110.8h1M153.9 110.8h1.4M153.9 108.2h6M155.9 110.8h1.3M157.9 110.8h1.3M159.8 110.8h1.3M159.9 107.6v4.1M161 108.2h1.8M161.8 110.8h1.3M163.7 110.8h1.4M163.8 107.6v2.2M164.9 112.9a.79 .79 0 0 1 .8-.8h3.5a.79 .79 0 0 1 .8 .8"/>
<path d="M164.9 112.9a.85 .85 0 0 0 .8 .8h3.5a.85 .85 0 0 0 .8-.8M164.9 112.9h.1M165.7 110.8h1.3M167.7 110.8h1.3M169.6 110.8h1.4M170 112.9h.1M171.6 110.8h1l.6 1.3M173.5 112.7l.6 1.2M174 106.3l.3-.3v1.6M175.1 107.4v.2zM175.6 106h.8l-.5 1.6M177.5 106h-.6l-.1 .7a.46 .46 0 0 1 .7 0 .46 .46 0 0 1-.1 .7 .46 .46 0 0 1-.6-.1"/>
</g>
<g fill="#231f20">
<path d="M162.8 108.1l1 .1-1 .2z"/>
<path d="M159.9 108.2l1.1-.1v.3z"/>
</g>
<g fill="none" stroke="#231f20" stroke-width=".2">
<path d="M107.9 51.5l-17.4 7M109.3 50.3l.3-.2v1.6M109.3 51.7h.5M48.8 62.8h-.2l-.6 .5v.8l.3 .3h.5l.3-.3v-.2l-.3-.3h-.8M50.2 71.2h-1.1l.9-1.1v1.6M50.3 63.7l15.5 .8M51.4 70.9h7.7M57.2 77.8h-1.1v.6h.8l.3 .2v.6l-.3 .3h-.5l-.3-.3M63.9 79.9l-4.9 4.5M69.7 68.1l-11.7 9.5M74.3 76.5l-5.1 14.2M57.1 85l.3-.3h.5l.3 .3v.3l-.3 .3h-.5l-.3 .2v.6h1.1"/>
<path d="M68 91.8l.3-.3h.5l.3 .3v.3l-.3 .2h-.2M68.8 92.3l.3 .3v.3l-.3 .2h-.5l-.3-.2M154.6 106.3l.3-.3v1.6M155 117.3v1.4M155 118.9v.3M155 119.5v1.3M155.7 107.4v.2zM157 106.5l-.2 .4a.43 .43 0 0 1-.6-.4 .43 .43 0 0 1 .6-.4l.2 .4a.72 .72 0 0 1-.5 1.1l-.2-.3M157.1 112.9h1.4M157.3 112.9a1.04 1.04 0 0 0 1.1 1h3.1a1.02 1.02 0 0 0 1-1M157.3 112.9a1.09 1.09 0 0 1 1.1-1h3.1a1.02 1.02 0 0 1 1 1M157.3 112.9h.1"/>
<path d="M157.6 106.1l.3-.1a1.04 1.04 0 0 1 0 1.6h-.2a1.12 1.12 0 0 1-.1-1.5zM158.8 112.9h.2M159.3 112.9h1.3M159.9 111.7v.5M159.9 112.3v.1M159.9 112.6v.6M159.9 113.4v.1M159.9 113.6v.5M160.8 112.9h.3M161.4 112.9h1.3M162.5 112.9h.1M164.7 112.9h1.3"/>
<path d="M166.2 112.9h.3M166.8 112.9h1.3M167.4 111.9v.4M167.4 112.4v.1M167.4 112.6v.6M167.4 113.3v.1M167.4 113.5v.4M168.4 112.9h.2M168.9 112.9h1.3M171.7 117.3v1.4M171.7 118.9v.3M171.7 119.5v1.3"/>
<path d="M155 121v.3M155 121.5v1.4M162.3 127.3h1.3M163.9 127.3h.2M164.4 127.3h1.3M165.1 126.5v.4M165.1 127h.1M165.1 127.1v.4M165.1 127.6v.1M165.1 127.8v.3M166 127.3h.2M166.5 127.3h1.4"/>
<path d="M171.7 121v.3M171.7 121.5v1.4"/>
<circle cx="109.6" cy="50.9" r="1.73"/>
<circle cx="48.6" cy="63.6" r="1.72"/>
<circle cx="49.7" cy="70.9" r="1.73"/>
<circle cx="56.6" cy="78.6" r="1.73"/>
<circle cx="57.7" cy="85.6" r="1.73"/>
<circle cx="68.6" cy="92.3" r="1.73"/>
</g>
<path d="M171.9 121.4l.8 .7-.3 .2z" fill="#231f20"/>
<g fill="none" stroke="#231f20" stroke-width=".2">
<path d="M141.9 105.3v-.2a.39 .39 0 0 1 .6-.1 .39 .39 0 0 1 0 .5l-.7 1.1h.8M143.1 106.4v.2zM144.2 104.9h-.5l-.1 .7a.54 .54 0 0 1 .8 .4 .54 .54 0 0 1-.6 .6l-.3-.3M144.7 105.5l.6 1.1M145.3 105.5l-.6 1.1M145.8 105.2l.3-.3v1.7M146.9 106.4v.2zM147.5 105l.3-.1a1.21 1.21 0 0 1 0 1.7h-.1a1.46 1.46 0 0 1-.2-1.6zM172.5 122.2l6.8 9.2h11M180.8 129.5l.2-.4h.2l.3 .5-.8 1.2h.8M181.9 130.1h1M183.4 129.5v-.3a.38 .38 0 0 1 .6 0 .38 .38 0 0 1 0 .5l-.7 1.1h.8"/>
<path d="M184.6 130.6v.2zM185.7 129.1h-.6v.6a.52 .52 0 0 1 .7 .5 .52 .52 0 0 1-.7 .5v-.2M186.2 129.7l.6 1.1M186.8 129.7l-.6 1.1M187.3 129.2l.3-.1a1.46 1.46 0 0 1 .2 1.6l-.3 .1a1.04 1.04 0 0 1-.3-1.4zM188.4 130.6v.2zM189 129.2v.5a.61 .61 0 0 1 .6 .4 .61 .61 0 0 1-.2 .7 .53 .53 0 0 1-.6-.6 .53 .53 0 0 1 .6-.5h.1a.37 .37 0 0 0 .1-.5 .37 .37 0 0 0-.5-.1z"/>
</g>
<path d="M157.8 111.7l.8 .7-1-.5z" fill="#231f20"/>
<path d="M140.3 107.2h10.5l6.9 4.6M144.6 131.4l.2-.4h.3l.2 .3a2.05 2.05 0 0 1-.7 1.4h.8M145.8 131.9h1M147.3 131.4v-.1a.38 .38 0 0 1 .5-.3 .38 .38 0 0 1 .1 .6l-.7 1.1h.8M148.4 132.6h.1zM149.6 131h-.6v.6a.51 .51 0 0 1 .7 .5 .51 .51 0 0 1-.7 .5l-.1-.2M150 131.5l.7 1.2M150.7 131.5l-.7 1.2M151.2 131.1h.4l.2 .6a.76 .76 0 0 1-.4 1h-.1a1.42 1.42 0 0 1-.1-1.6zM152.2 132.6h.1zM153.5 131.2l-.4-.2a1.11 1.11 0 0 0 0 1.7 .57 .57 0 0 0 .4-.6 .57 .57 0 0 0-.4-.5l-.3 .3v.2" fill="none" stroke="#231f20" stroke-width=".2"/>
<path d="M162.3 128.1l.9-.5-.7 .7z" fill="#231f20"/>
<path d="M123.7 113.5h11M123.7 112.6h11M134 105.5v6.1M134 114.5v1M162.4 128.2l-7.4 4.9h-12.3" fill="none" stroke="#231f20" stroke-width=".2"/>
<g fill="#231f20">
<path d="M134 113.5l.2 1h-.4z"/>
<path d="M133.8 111.6h.4l-.2 1z"/>
</g>
<path d="M123.4 113.4h4.1M123.4 112.8h4.1M126.8 105.6v6.1M126.8 114.4v1M131.9 109.3l.5-.2a.7 .7 0 0 1 .9 .4 .98 .98 0 0 1-1.5 0zM131.9 106.3l.5-.2a.7 .7 0 0 1 .9 .5 .98 .98 0 0 1-1.5 0zM132.8 107.3v.9l-1-.6h1.5M133.2 108.6h.1z" fill="none" stroke="#231f20" stroke-width=".2"/>
<g fill="#231f20">
<path d="M126.8 113.4l.2 1h-.4z"/>
<path d="M126.6 111.7h.4l-.2 1.1z"/>
</g>
<path d="M124.5 108.1v-.6l.6 .3a.46 .46 0 0 1 .7-.4 .46 .46 0 0 1 0 .8M124.6 109.4l.6-.2a.71 .71 0 0 1 .9 .3v.2a.94 .94 0 0 1-1.6-.2zM124.6 106.4l.6-.2a.71 .71 0 0 1 .9 .4v.1a.94 .94 0 0 1-1.6-.1zM126 108.6v.2zM118.8 125.2v1M118.8 128.8v6.1M119.4 127.2h.1M119.4 127.7h.1" fill="none" stroke="#231f20" stroke-width=".2"/>
<g fill="#231f20">
<path d="M118.7 126.2h.3l-.2 1z"/>
<path d="M118.8 127.7l.2 1.1h-.3z"/>
</g>
<path d="M116.6 130.6v.6l.7 .1a.47 .47 0 0 1 0-.7 .47 .47 0 0 1 .6 0 .47 .47 0 0 1 .1 .7h-.2M116.7 133.6l.6-.2a.74 .74 0 0 1 .8 .4v.1a1.04 1.04 0 0 1-1.5 0zM118 133h.1zM118.1 131.7v.8l-.7-.6-.5-.2-.3 .2v.3l.3 .2M122.1 168.5h2.7M124.1 166.5v1M124.1 170.1v6.1" fill="none" stroke="#231f20" stroke-width=".2"/>
<g fill="#231f20">
<path d="M124 167.5h.3l-.2 1z"/>
<path d="M124.1 169l.2 1.1h-.3z"/>
</g>
<path d="M122.4 144.6v6.2M122.4 153.4v1.1M123.1 151.8h.1M123.1 152.4h.1M121.9 171.9v.6l.7 .1a.46 .46 0 0 1 0-.7 .46 .46 0 0 1 .7 .1 .46 .46 0 0 1-.2 .6M122 174.9l.6-.2a.74 .74 0 0 1 .8 .4v.1a.95 .95 0 0 1-1.5 0zM123.4 174.2v.1zM123.4 173v.8l-1.1-.8-.4 .2 .1 .4 .2 .1" fill="none" stroke="#231f20" stroke-width=".2"/>
<g fill="#231f20">
<path d="M122.4 152.4l.2 1h-.3z"/>
<path d="M122.3 150.8h.3l-.2 1z"/>
</g>
<path d="M113.7 107.1v3.2M114.8 107.7h7.2M123 107.1v4.9M120.2 147.2v-.7l.6 .4a.45 .45 0 0 1 .7-.4 .45 .45 0 0 1 0 .8M120.3 148.4l.6-.2a.74 .74 0 0 1 .9 .4v.1a1.04 1.04 0 0 1-1.6 0zM120.3 145.4l.6-.1a.74 .74 0 0 1 .9 .3v.2a1.04 1.04 0 0 1-1.6 0zM121.6 147.8h.2z" fill="none" stroke="#231f20" stroke-width=".2"/>
<g fill="#231f20">
<path d="M113.7 107.7l1.1-.1v.3z"/>
<path d="M122 107.6l1 .1-1 .2z"/>
</g>
<g fill="none" stroke="#231f20" stroke-width=".2">
<path d="M117.9 106.5h-.9l.6-1v1.6M118.3 106.9v.2zM119.5 105.5h-.6v.7a.48 .48 0 0 1 .6 0 .48 .48 0 0 1 0 .7 .48 .48 0 0 1-.6 0l-.1-.1M66.5 199.5h127.2M66.5 194.7h127.2M66.6 194.7v4.7M66.6 199.6v17.3M86.9 194.7v4.7M86.9 199.6v17.3M113.6 194.7v4.7M113.6 199.6v17.3M140.2 194.7v4.7"/>
<path d="M140.2 199.6v17.3M166.9 194.7v4.7M166.9 199.6v17.3M193.6 194.7v4.7M193.6 199.6v17.3M66.5 217h127.2M66.6 217.1v4.7M86.9 217.1v4.7M93.2 202.2v5.6M95.3 214.5l1.1-1.1 1.1 1.1h6.7M104.2 210.7h-5.6v2.1M108.1 211h-1.6l1.1-1.5v2.2"/>
<path d="M113.6 217.1v4.7M140.2 217.1v4.7M166.9 217.1v4.7M193.6 217.1v4.7M66.5 221.9h127.2M66.5 226.8h127.2M66.5 231.7h127.2M66.5 236.6h127.2M66.6 222v4.7M66.6 226.9v4.7M66.6 231.8v4.7M66.6 236.7v4.7"/>
<path d="M86.9 222v4.7M86.9 226.9v4.7M86.9 231.8v4.7M86.9 236.7v4.7M113.6 222v4.7M113.6 226.9v4.7M113.6 231.8v4.7M113.6 236.7v4.7M140.2 222v4.7M140.2 226.9v4.7M140.2 231.8v4.7M140.2 236.7v4.7"/>
<path d="M166.9 222v4.7M166.9 226.9v4.7M166.9 231.8v4.7M166.9 236.7v4.7M193.6 222v4.7M193.6 226.9v4.7M193.6 231.8v4.7M193.6 236.7v4.7M66.5 241.4h127.2M66.5 246.4h127.2M66.6 241.5v4.8M86.9 241.5v4.8"/>
<path d="M113.6 241.5v4.8M140.2 241.5v4.8M166.9 241.5v4.8M193.6 241.5v4.8"/>
<circle cx="104.8" cy="214.5" r=".58"/>
<circle cx="104.8" cy="210.7" r=".58"/>
</g>
<path d="M98.3 212.8h.6l-.3 1.7z" fill="#231f20"/>
<g fill="none" stroke="#231f20" stroke-width=".2">
<path d="M92.4 207.8h1.6v6.7h-1.6zM93.2 202.2h11M106.8 213.9l.1-.3a.63 .63 0 0 1 .6-.2 .63 .63 0 0 1 .5 .4l-.3 .7-1 1h1.4M106.8 201.4l.5-.4v2.1"/>
<circle cx="104.8" cy="202.2" r=".58"/>
</g>
<g fill="none" stroke="#231f20" stroke-width=".23">
<path d="M117.1 205.9h1.6v8.1h-1.6zM120.4 205.4l.9 1.5 .7-1.5h10.3M123 214.4l.8-1.6 .8 1.6h7.7M132.3 202.4h-14.4v3.5M135 201.5l.6-.4v2.4M135.2 213.6l.2-.5 .7-.1 .3 .2 .2 .5-.4 .6-1.2 1.2h1.7M135.3 204h1.3l-.7 1a.79 .79 0 0 1 .8 .9 .79 .79 0 0 1-1.1 .6l-.3-.1-.3-.3M143.7 205.9h1.6v8.1h-1.6zM147.1 205.4l.8 1.5 .8-1.5h10.3M149.6 214.4l.8-1.6 .8 1.6h7.8M159 202.4h-14.5v3.5"/>
<circle cx="133" cy="202.4" r=".66"/>
<circle cx="133" cy="214.3" r=".66"/>
<circle cx="133" cy="205.4" r=".66"/>
<circle cx="159.7" cy="202.4" r=".66"/>
<circle cx="159.7" cy="211.4" r=".66"/>
<circle cx="159.7" cy="214.3" r=".66"/>
<circle cx="159.7" cy="205.4" r=".66"/>
</g>
<path d="M153.8 213.1h.4l-.2 1.3z" fill="#231f20"/>
<path d="M154 211.4v1.7M161.7 201.5l.5-.4v2.4M161.8 213.6l.2-.5a.88 .88 0 0 1 1.1 .1l.1 .3-.1 .4-1.4 1.6h1.6M161.9 204h1.3l-.7 1a.79 .79 0 0 1 .8 .9 .79 .79 0 0 1-1.1 .6l-.3-.1-.2-.3M163.4 211.7h-1.7l1.1-1.7v2.5" fill="none" stroke="#231f20" stroke-width=".23"/>
<path d="M153.7 212.6h.6l-.3 1.8z" fill="#231f20"/>
<path d="M154 211.4h5" fill="none" stroke="#231f20" stroke-width=".23"/>
<g fill="none" stroke="#231f20" stroke-width=".2">
<path d="M173.4 205.3l1.1 1.1M176 214.6l1.1-1 1.1 1M179.4 211.6v1.3M184.8 202.2h-12v5.4M187.1 214l.1-.3a.61 .61 0 0 1 .6-.2 .61 .61 0 0 1 .5 .4l-.3 .6-1 1h1.4M188.5 211.8h-1.5l1-1.3v2"/>
<circle cx="185.3" cy="214.6" r=".54"/>
<circle cx="185.3" cy="211.6" r=".54"/>
</g>
<path d="M179.2 212.9h.5l-.3 1.7z" fill="#231f20"/>
<path d="M178.2 214.6h6.6M179.4 211.6h5.4M188.2 207.3h-1l-.1 .9a.71 .71 0 0 1 1.1 0 .71 .71 0 0 1-.1 1.1 .71 .71 0 0 1-1.1-.3" fill="none" stroke="#231f20" stroke-width=".2"/>
<path d="M179.4 205.3l.3 1.6h-.5z" fill="#231f20"/>
<g fill="none" stroke="#231f20" stroke-width=".2">
<path d="M172 207.6h1.5v6.4h-1.5zM179.4 206.9v1.5h5.4M184.8 205.3h-9.3l-1 1.1M187.2 204.2h1.1l-.6 .7a.65 .65 0 0 1 .7 .8 .65 .65 0 0 1-.9 .5l-.3-.1-.2-.3M187.3 201.4l.5-.4v2.1"/>
<circle cx="185.3" cy="208.4" r=".54"/>
<circle cx="185.3" cy="205.3" r=".54"/>
<circle cx="185.3" cy="202.2" r=".54"/>
</g>
<path d="M20.9 210.1v2.6M22.7 212.1h6.5M33.2 212.1h6.6M41.6 207.6v5.1" fill="none" stroke="#050504" stroke-width=".26"/>
<g fill="#050504">
<path d="M39.8 211.8l1.8 .3-1.8 .3z"/>
<path d="M20.9 212.1l1.8-.3v.6z"/>
</g>
<g fill="none" stroke="#050504" stroke-width=".26">
<path d="M35.7 198.3l.7 3.8M15.6 201.1h4.5v8.9h-4.5M20.1 202.2h.8v6.7h-.8M20.9 203h12.3M20.9 208.2h12.3M29 203.2l1 1.1M29 203.9l1 1M29 204.5l1 1.1M29 205.2l1 1.1M29 205.8l1 1.1M29 206.5l1 1M29 207.8l.4 .4"/>
<path d="M29 203v5.2M29.4 203l.6 .6M30 203v5.2l-1-1M33.2 203l.2 .2h1.7l.5 .5M33.2 203v5.2M33.4 207.7l.3 .2M33.4 207l.9 .9M33.4 206.3l1.1 1.1M33.4 205.7l1.1 1.1M33.4 205l1.1 1.1M33.4 204.4l1.1 1M33.4 203.8l1.1 1"/>
<path d="M33.4 203.2v4.7M33.4 207.9l-.2 .3M33.5 203.2l1 .9M34.2 203.2l.3 .2M34.5 203.2v4.7M35.1 203.2v4.7M35.6 207.4l-.5 .5h-1.7M35.6 207.4l4.5 .3M35.6 203.7v3.7M40.1 203.4l-4.5 .3M40.1 203.4v4.3M40.1 203.4h.2"/>
<path d="M40.3 203.4v4.3h-.2M40.3 203.4l1.3 1.3v1.7l-1.3 1.3"/>
</g>
<path d="M36 201.9l.7-.1-.1 1.4z" fill="#050504"/>
<path d="M30.2 198.3l.6 3.1" fill="none" stroke="#050504" stroke-width=".26"/>
<path d="M30.4 201.2l.7-.1-.1 1.4z" fill="#050504"/>
<g fill="none" stroke="#050504" stroke-width=".26">
<path d="M24.7 198.2l.6 3.2"/>
<circle cx="30.2" cy="196.6" r="1.73"/>
<circle cx="35.7" cy="196.6" r="1.7"/>
</g>
<path d="M24.9 201.3l.8-.2-.1 1.4z" fill="#050504"/>
<circle cx="24.7" cy="196.4" r="1.73" fill="none" stroke="#050504" stroke-width=".26"/>
<path d="M112.3 38.2h94.7M112.3 43.1h94.7M112.3 48h94.7M112.3 52.9h94.7M112.3 57.8h94.7M112.3 62.7h94.7M112.3 67.5h94.7M112.3 72.4h94.7" fill="none" stroke="#231f20" stroke-width=".2"/>
<path d="M93.3 6.5h17M117.1 6.5h12M135.8 6.5h17.8" fill="none" stroke="#bd238f" stroke-width=".2"/>
<text font-size="4.9" fill="#bd238f" x="9.1" y="31.9">MECHANICAL DRAWING</text>
<g font-size="3.5" fill="#231f20">
<text x="142.3" y="139.9">Recommended PCB Layout</text>
<text x="156.8" y="144.1">Top View</text>
</g>
<g font-size="3.2" fill="#bd238f">
<text x="8.9" y="14.3">SAME SKY | SERIES: SJ3-3505X | DESCRIPTION: AUDIO JACK</text>
<text x="165.3" y="14.3">date 09/12/2024 | page 2 of 4</text>
</g>
<g font-size="2.8" fill="#63676b">
<text x="63.5" y="6.1">Additional Resources:</text>
<text x="113.3" y="6.1">|</text>
<text x="132.1" y="6.1">|</text>
</g>
<g font-size="2.8" fill="#bd238f">
<text x="93.3" y="6.1">Product Page</text>
<text x="117.1" y="6.1">3D Model</text>
<text x="135.8" y="6.1">PCB Footprint</text>
</g>
<g font-size="2.8" fill="#231f20">
<text x="8.9" y="40.2">units: mm</text>
<text x="114.2" y="41.7">ITEM</text>
<text x="123.8" y="41.7">DESCRIPTION</text>
<text x="152" y="41.7">MATERIAL</text>
<text x="180.2" y="41.7">PLATING/COLOR</text>
<text x="8.9" y="43.6">tolerance:</text>
<text x="8.9" y="47">X.X ±0.30 mm</text>
<text x="116.8" y="46.6">1</text>
<text x="123.8" y="46.6">housing</text>
<text x="152" y="46.6">PBT (UL94V-0)</text>
<text x="180.2" y="46.6">black</text>
<text x="8.9" y="50.4">X.XX ±0.25 mm</text>
<text x="8.9" y="53.8">X.XXX ±0.20 mm</text>
<text x="116.5" y="51.5">2</text>
<text x="123.8" y="51.5">terminal 1</text>
<text x="152" y="51.5">phosphor bronze</text>
<text x="180.2" y="51.5">silver over nickel</text>
<text x="8.9" y="57.1">PCB: ±0.05 mm</text>
<text x="116.5" y="56.4">3</text>
<text x="123.8" y="56.4">terminal 2</text>
<text x="152" y="56.4">phosphor bronze</text>
<text x="180.2" y="56.4">silver over nickel</text>
<text x="8.9" y="60.5">unless otherwise specif</text>
<text x="37.7" y="60.5">ied</text>
<text x="116.5" y="61.2">4</text>
<text x="123.8" y="61.2">terminal 3</text>
<text x="152" y="61.2">phosphor bronze</text>
<text x="180.2" y="61.2">silver over nickel</text>
<text x="116.5" y="71">6</text>
<text x="116.5" y="66.1">5</text>
<text x="123.8" y="66.1">terminal 4</text>
<text x="123.8" y="71">terminal 5</text>
<text x="152" y="66.1">brass</text>
<text x="152" y="71">brass</text>
<text x="180.2" y="66.1">silver over nickel</text>
<text x="180.2" y="71">silver over nickel</text>
<text x="23.7" y="197.4">1</text>
<text x="29.4" y="197.5">2</text>
<text x="34.9" y="197.5">3</text>
<text x="70.5" y="198.1">Model No.</text>
<text x="91.9" y="198.1">SJ3-35052B</text>
<text x="118.6" y="198.1">SJ3-35053A</text>
<text x="145.3" y="198.1">SJ3-35053B</text>
<text x="171.9" y="198.1">SJ3-35053D</text>
<text x="70" y="209.3">Schematic</text>
<text x="29.5" y="213.1">14</text>
<text x="15.5" y="216.6">Ø3.5 MATING PLUG</text>
<text x="74.5" y="220.5">PIN</text>
<text x="76.2" y="225.4">1</text>
<text x="96.2" y="225.4">sleeve</text>
<text x="122.9" y="225.4">sleeve</text>
<text x="149.5" y="225.4">sleeve</text>
<text x="176.2" y="225.4">sleeve</text>
<text x="75.9" y="230.3">2</text>
<text x="98.6" y="230.3">tip</text>
<text x="125.3" y="230.3">tip</text>
<text x="152" y="230.3">tip</text>
<text x="178.6" y="230.3">tip</text>
<text x="75.9" y="235.2">3</text>
<text x="98.4" y="235.2">NP</text>
<text x="124.4" y="235.2">ring</text>
<text x="151.1" y="235.2">ring</text>
<text x="177.8" y="235.2">ring</text>
<text x="75.9" y="240">4</text>
<text x="75.9" y="244.9">5</text>
<text x="94.2" y="240">tip switch</text>
<text x="98.4" y="244.9">NP</text>
<text x="125" y="240">NP</text>
<text x="125" y="244.9">NP</text>
<text x="147.5" y="240">tip switch</text>
<text x="151.7" y="244.9">NP</text>
<text x="173.3" y="244.9">ring switch</text>
<text x="174.2" y="240">tip switch</text>
<text x="94.1" y="269">sameskydevices.com</text>
</g>
</svg>
